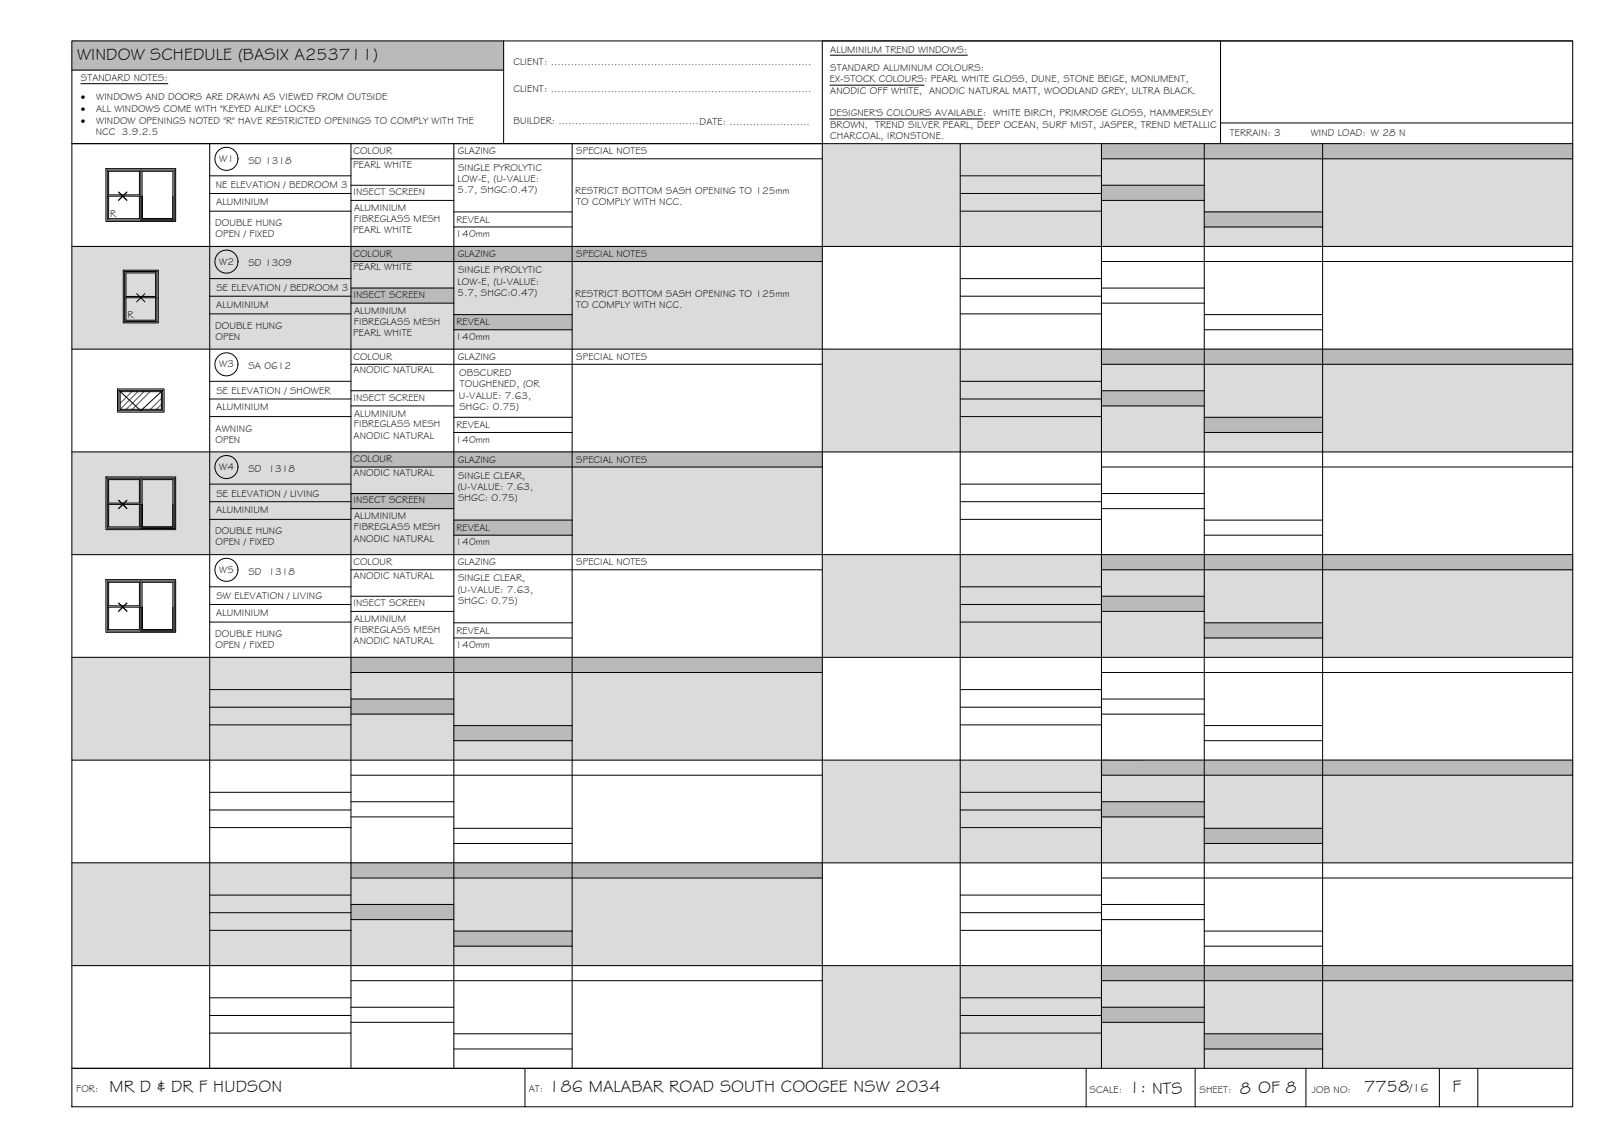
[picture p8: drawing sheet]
<svg xmlns="http://www.w3.org/2000/svg" width="420mm" height="297mm" viewBox="0 0 420 297" stroke-linecap="round" stroke-linejoin="round" font-family="sans-serif">
<!-- layer: WINDOW SCHEDULE HATCH -->
<g fill="#dbdbdb" stroke="#dbdbdb" stroke-width=".26">
<path d="M213.7 37.3l195 26.7v-26.7zM213.7 37.3l195 26.7h-195z"/>
<path d="M18.7 64l195 26.7v-26.7zM18.7 64l195 26.7h-195z"/>
<path d="M213.7 90.7l195 26.7v-26.7zM213.7 90.7l195 26.7h-195z"/>
<path d="M18.7 117.4l195 26.7v-26.7zM18.7 117.4l195 26.7h-195z"/>
<path d="M213.7 144.1l195 26.7v-26.7zM213.7 144.1l195 26.7h-195z"/>
<path d="M18.7 170.8l195 26.7v-26.7zM18.7 170.8l195 26.7h-195z"/>
<path d="M213.7 197.5l195 26.7v-26.7zM213.7 197.5l195 26.7h-195z"/>
<path d="M18.7 224.2l195 26.7v-26.7zM18.7 224.2l195 26.7h-195z"/>
<path d="M213.7 250.9l195 26.7v-26.7zM213.7 250.9l195 26.7h-195z"/>
</g>
<g fill="#bababa" stroke="#bababa" stroke-width=".26">
<path d="M18.7 10.6l112.2 7.6v-7.6zM18.7 10.6l112.2 7.6h-112.2z"/>
<path d="M286.2 37.3l122.5 4v-4zM286.2 37.3l122.5 4h-122.5z"/>
<path d="M286.2 48.1l26.7 4v-4zM286.2 48.1l26.7 4h-26.7z"/>
<path d="M312.9 55.1l30.8 3.9v-3.9zM312.9 55.1l30.8 3.9h-30.8z"/>
<path d="M91.2 64l122.5 4v-4zM91.2 64l122.5 4h-122.5z"/>
<path d="M91.2 74.9l26.7 3.9v-3.9zM91.2 74.9l26.7 3.9h-26.7z"/>
<path d="M117.9 81.8l30.8 3.9v-3.9zM117.9 81.8l30.8 3.9h-30.8z"/>
<path d="M286.2 90.7l122.5 4v-4zM286.2 90.7l122.5 4h-122.5z"/>
<path d="M286.2 101.6l26.7 3.9v-3.9zM286.2 101.6l26.7 3.9h-26.7z"/>
<path d="M312.9 108.5l30.8 3.9v-3.9zM312.9 108.5l30.8 3.9h-30.8z"/>
<path d="M91.2 117.4l122.5 4v-4zM91.2 117.4l122.5 4h-122.5z"/>
<path d="M91.2 128.3l26.7 3.9v-3.9zM91.2 128.3l26.7 3.9h-26.7z"/>
<path d="M117.9 135.2l30.8 3.9v-3.9zM117.9 135.2l30.8 3.9h-30.8z"/>
<path d="M286.2 144.1l122.5 4v-4zM286.2 144.1l122.5 4h-122.5z"/>
<path d="M286.2 155l26.7 3.9v-3.9zM286.2 155l26.7 3.9h-26.7z"/>
<path d="M312.9 161.9l30.8 3.9v-3.9zM312.9 161.9l30.8 3.9h-30.8z"/>
<path d="M91.2 170.8l122.5 4v-4zM91.2 170.8l122.5 4h-122.5z"/>
<path d="M91.2 181.6l26.7 4v-4zM91.2 181.6l26.7 4h-26.7z"/>
<path d="M117.9 188.6l30.8 3.9v-3.9zM117.9 188.6l30.8 3.9h-30.8z"/>
<path d="M286.2 197.5l122.5 4v-4zM286.2 197.5l122.5 4h-122.5z"/>
<path d="M286.2 208.4l26.7 3.9v-3.9zM286.2 208.4l26.7 3.9h-26.7z"/>
<path d="M312.9 215.3l30.8 3.9v-3.9zM312.9 215.3l30.8 3.9h-30.8z"/>
<path d="M91.2 224.2l122.5 4v-4zM91.2 224.2l122.5 4h-122.5z"/>
<path d="M91.2 235l26.7 4v-4zM91.2 235l26.7 4h-26.7z"/>
<path d="M117.9 242l30.8 3.9v-3.9zM117.9 242l30.8 3.9h-30.8z"/>
<path d="M286.2 250.9l122.5 4v-4zM286.2 250.9l122.5 4h-122.5z"/>
<path d="M286.2 261.8l26.7 3.9v-3.9zM286.2 261.8l26.7 3.9h-26.7z"/>
<path d="M312.9 268.7l30.8 3.9v-3.9zM312.9 268.7l30.8 3.9h-30.8z"/>
</g>
<!-- layer: BORDER -->
<g fill="none" stroke="#000" stroke-width=".26">
<path d="M18.7 10.6h390v277h-390zM18.7 18.2h112.2M130.9 10.6v26.7M317.1 10.6v26.7M408.7 10.6h-195v267M18.7 37.3h390M54.5 37.3v240.3M91.2 37.3v240.3M117.9 37.3v240.3M148.7 37.3v240.3M249.5 37.3v240.3M286.2 37.3v240.3"/>
<path d="M312.9 37.3v240.3M317.1 32h91.6M343.7 37.3v240.3M54.5 45.7h36.7M54.5 50.3h36.7M54.5 54.9h36.7M91.2 41.3h122.5M91.2 48.1h26.7M91.2 52.1h26.7M117.9 55.1h30.8M117.9 59h30.8M249.5 45.7h36.7"/>
<path d="M249.5 50.3h36.7M249.5 54.9h36.7M286.2 41.3h122.5M286.2 48.1h26.7M286.2 52.1h26.7M312.9 55.1h30.8M312.9 59h30.8M18.7 64h390M54.5 72.4h36.7M54.5 77h36.7M91.2 68h122.5M91.2 74.9h26.7"/>
<path d="M91.2 78.8h26.7M249.5 72.4h36.7M249.5 77h36.7M286.2 68h122.5M286.2 74.9h26.7M286.2 78.8h26.7M18.7 90.7h390M54.5 81.6h36.7M54.5 99.1h36.7M91.2 94.7h122.5M117.9 81.8h30.8M117.9 85.7h30.8"/>
<path d="M249.5 81.6h36.7M249.5 99.1h36.7M286.2 94.7h122.5M312.9 81.8h30.8M312.9 85.7h30.8M18.7 117.4h390M54.5 103.7h36.7M54.5 108.3h36.7M91.2 101.6h26.7M91.2 105.5h26.7M117.9 108.5h30.8M117.9 112.4h30.8"/>
<path d="M249.5 103.7h36.7M249.5 108.3h36.7M286.2 101.6h26.7M286.2 105.5h26.7M312.9 108.5h30.8M312.9 112.4h30.8M54.5 125.8h36.7M54.5 130.4h36.7M54.5 135h36.7M91.2 121.4h122.5M91.2 128.3h26.7M91.2 132.2h26.7"/>
<path d="M117.9 135.2h30.8M117.9 139.1h30.8M249.5 125.8h36.7M249.5 130.4h36.7M249.5 135h36.7M286.2 121.4h122.5M286.2 128.3h26.7M286.2 132.2h26.7M312.9 135.2h30.8M312.9 139.1h30.8M18.7 144.1h390M54.5 152.5h36.7"/>
<path d="M54.5 157.1h36.7M91.2 148.1h122.5M91.2 155h26.7M91.2 158.9h26.7M249.5 152.5h36.7M249.5 157.1h36.7M286.2 148.1h122.5M286.2 155h26.7M286.2 158.9h26.7M18.7 170.8h390M54.5 161.7h36.7M54.5 179.2h36.7"/>
<path d="M91.2 174.8h122.5M117.9 161.9h30.8M117.9 165.8h30.8M249.5 161.7h36.7M249.5 179.2h36.7M286.2 174.8h122.5M312.9 161.9h30.8M312.9 165.8h30.8M18.7 197.5h390M54.5 183.8h36.7M54.5 188.4h36.7M91.2 181.7h26.7"/>
<path d="M91.2 185.6h26.7M117.9 188.6h30.8M117.9 192.5h30.8M249.5 183.8h36.7M249.5 188.4h36.7M286.2 181.7h26.7M286.2 185.6h26.7M312.9 188.6h30.8M312.9 192.5h30.8M54.5 205.9h36.7M54.5 210.5h36.7M54.5 215.1h36.7"/>
<path d="M91.2 201.5h122.5M91.2 208.4h26.7M91.2 212.3h26.7M117.9 215.3h30.8M117.9 219.2h30.8M249.5 205.9h36.7M249.5 210.5h36.7M249.5 215.1h36.7M286.2 201.5h122.5M286.2 208.4h26.7M286.2 212.3h26.7M312.9 215.3h30.8"/>
<path d="M312.9 219.2h30.8M18.7 224.2h390M54.5 232.6h36.7M54.5 237.2h36.7M91.2 228.2h122.5M91.2 235h26.7M91.2 239h26.7M249.5 232.6h36.7M249.5 237.2h36.7M286.2 228.2h122.5M286.2 235h26.7M286.2 239h26.7"/>
<path d="M18.7 250.9h390M54.5 241.8h36.7M54.5 259.3h36.7M91.2 254.9h122.5M117.9 242h30.8M117.9 245.9h30.8M249.5 241.8h36.7M249.5 259.3h36.7M286.2 254.9h122.5M312.9 242h30.8M312.9 245.9h30.8M18.7 277.6h390"/>
<path d="M54.5 263.9h36.7M54.5 268.5h36.7M91.2 261.8h26.7M91.2 265.7h26.7M117.9 268.7h30.8M117.9 272.6h30.8M136.4 277.6v10M249.5 263.9h36.7M249.5 268.5h36.7M282.2 277.6v10M286.2 261.8h26.7M286.2 265.7h26.7"/>
<path d="M310.5 277.6v10M312.9 268.7h30.8M312.9 272.6h30.8M339.3 277.6v10M374 277.6v10M384 277.6v10"/>
</g>
<!-- layer: TEXT -->
<path d="M215.7 14.3h35.7M21 21.8h22.6M215.6 30.9h39.8M215.6 22.1h24.5" fill="none" stroke="#000" stroke-width=".26"/>
<!-- layer: WINDOWS -->
<g fill="none" stroke="#000" stroke-width=".26">
<path d="M27.9 44.2h17.4v13h-17.4zM27.9 51h8.7M28.2 51v5.8h8v-5.8M28.2 44.5h8v6.1h-8zM30.8 49.9l1.1 1.1 1.1-1.1M30.8 52l1.1-1 1.1 1M36.6 44.2v13h8.7M36.9 51v5.8v-12.3h8v12.3h-8h8v-5.8M32.4 70.6h8.4v13h-8.4zM32.4 77.4h8.4M32.7 70.9h7.7v6.1h-7.7zM32.7 77.4v5.8h7.7v-5.8"/>
<path d="M35.5 76.3l1.1 1.1 1-1.1M35.5 78.4l1.1-1 1 1M30.9 101.4l5.7 5.3 5.7-5.3M30.9 101.4h11.4M30.9 101.4v5.3h11.4v-5.3M31.2 101.8h10.7v4.6h-10.7zM27.9 124.3h17.4v13h-17.4zM27.9 131.1h8.7M28.2 131.1v5.8h8v-5.8M28.2 124.6h8v6.1h-8zM30.8 130l1.1 1.1 1.1-1.1M30.8 132.2l1.1-1.1 1.1 1.1"/>
<path d="M36.6 124.3v13h8.7M36.9 131.1v5.8v-12.3h8v12.3h-8h8v-5.8M27.9 151h17.4v13h-17.4zM27.9 157.8h8.7M28.2 157.8v5.8h8v-5.8M28.2 151.3h8v6.1h-8zM30.8 156.7l1.1 1.1 1.1-1.1M30.8 158.8l1.1-1 1.1 1M36.6 151v13h8.7M36.9 157.8v5.8v-12.3h8v12.3h-8h8v-5.8"/>
<circle cx="58.8" cy="41.3" r="3"/>
<circle cx="58.8" cy="68" r="3"/>
<circle cx="58.8" cy="94.7" r="3"/>
<circle cx="58.8" cy="121.4" r="3"/>
<circle cx="58.8" cy="148.1" r="3"/>
</g>
<!-- layer: NEWWORK -->
<path d="M27.5 43.8h18.1v13.7h-18.1zM32 70.2h9.1v13.7h-9.1zM30.5 101.1h12.1v6h-12.1zM27.5 123.9h18.1v13.7h-18.1zM27.5 150.6h18.1v13.7h-18.1z" fill="none" stroke="#000" stroke-width=".26"/>
<!-- layer: HATCH -->
<path d="M34.3 101.8l-3.1 3M35.8 101.8l-4.6 4.6M37.4 101.8l-4.6 4.6M39 101.8l-4.6 4.6M41.9 103.5l-2.8 2.9M41.9 105.1l-1.3 1.3" fill="none" stroke="#545454" stroke-width=".26"/>
<g font-size="4.5">
<text x="20" y="15.6">WINDOW SCHEDULE (BASIX A253711)</text>
<text x="28.5" y="283.7">MR D &amp; DR F HUDSON</text>
<text x="142.6" y="283.7">186 MALABAR ROAD SOUTH COOGEE NSW 2034</text>
<text x="293.4" y="284">1: NTS</text>
<text x="322.2" y="284.2">8 OF 8</text>
<text x="354.5" y="283.8">7758</text>
<text x="377.5" y="283.8">F</text>
</g>
<text font-size="3.2" x="366.3" y="283.8">/16</text>
<g font-size="2.6">
<text x="133.4" y="16.9">CLIENT: ..............................................................................</text>
<text x="215.7" y="13.6">ALUMINIUM TREND WINDOWS:</text>
<text x="21" y="21.1">STANDARD NOTES:</text>
<text x="215.6" y="21.4">EX-STOCK COLOURS: PEARL WHITE GLOSS, DUNE, STONE BEIGE, MONUMENT,</text>
<text x="215.7" y="18.5">STANDARD ALUMINUM COLOURS:</text>
<text x="21" y="26.1">·</text>
<text x="21" y="29.1">·</text>
<text x="25" y="29.1">ALL WINDOWS COME WITH &quot;KEYED ALIKE&quot; LOCKS</text>
<text x="25" y="26.1">WINDOWS AND DOORS ARE DRAWN AS VIEWED FROM OUTSIDE</text>
<text x="133.4" y="24">CLIENT: ..............................................................................</text>
<text x="215.7" y="24.4">ANODIC OFF WHITE, ANODIC NATURAL MATT, WOODLAND GREY, ULTRA BLACK.</text>
<text x="21" y="32.1">·</text>
<text x="24.9" y="35.1">NCC 3.9.2.5</text>
<text x="25" y="32.1">WINDOW OPENINGS NOTED &quot;R&quot; HAVE RESTRICTED OPENINGS TO COMPLY WITH THE</text>
<text x="133.4" y="32.3">BUILDER: ..........................................DATE: ........................</text>
<text x="215.6" y="30.2">DESIGNER'S COLOURS AVAILABLE: WHITE BIRCH, PRIMROSE GLOSS, HAMMERSLEY</text>
<text x="215.7" y="33.2">BROWN, TREND SILVER PEARL, DEEP OCEAN, SURF MIST, JASPER, TREND METALLIC</text>
<text x="319.6" y="35.4">TERRAIN: 3</text>
<text x="340.6" y="35.4">WIND LOAD: W 28 N</text>
<text x="91.8" y="40.1">COLOUR</text>
<text x="119" y="40.1">GLAZING</text>
<text x="149.7" y="40.1">SPECIAL NOTES</text>
<text x="215.7" y="36.1">CHARCOAL, IRONSTONE.</text>
<text x="57" y="42.1">W1</text>
<text x="64.5" y="42.6">SD 1318</text>
<text x="91.8" y="43.5">PEARL WHITE</text>
<text x="118.9" y="47.2">LOW-E, (U-VALUE:</text>
<text x="119" y="44.3">SINGLE PYROLYTIC</text>
<text x="56.1" y="49">NE ELEVATION / BEDROOM 3</text>
<text x="56.2" y="53.2">ALUMINIUM</text>
<text x="91.8" y="50.7">INSECT SCREEN</text>
<text x="118.9" y="50.2">5.7, SHGC:0.47)</text>
<text x="149.5" y="50.4">RESTRICT BOTTOM SASH OPENING TO 125mm</text>
<text x="149.7" y="53.3">TO COMPLY WITH NCC.</text>
<text x="28.6" y="56.3">R</text>
<text x="55.9" y="58.7">DOUBLE HUNG</text>
<text x="92" y="57.7">FIBREGLASS MESH</text>
<text x="92" y="54.9">ALUMINIUM</text>
<text x="118.6" y="57.9">REVEAL</text>
<text x="56" y="61.6">OPEN / FIXED</text>
<text x="91.8" y="60.7">PEARL WHITE</text>
<text x="118.4" y="61.7">140mm</text>
<text x="57" y="68.8">W2</text>
<text x="64.5" y="69.3">SD 1309</text>
<text x="91.8" y="70.2">PEARL WHITE</text>
<text x="91.8" y="66.8">COLOUR</text>
<text x="119" y="66.9">GLAZING</text>
<text x="119" y="71">SINGLE PYROLYTIC</text>
<text x="149.7" y="66.9">SPECIAL NOTES</text>
<text x="56.2" y="75.7">SE ELEVATION / BEDROOM 3</text>
<text x="91.8" y="77.4">INSECT SCREEN</text>
<text x="118.9" y="73.9">LOW-E, (U-VALUE:</text>
<text x="118.9" y="76.9">5.7, SHGC:0.47)</text>
<text x="149.5" y="77.1">RESTRICT BOTTOM SASH OPENING TO 125mm</text>
<text x="33.1" y="82.7">R</text>
<text x="56.2" y="79.9">ALUMINIUM</text>
<text x="92" y="81.6">ALUMINIUM</text>
<text x="149.7" y="80">TO COMPLY WITH NCC.</text>
<text x="55.9" y="85.5">DOUBLE HUNG</text>
<text x="56" y="88.4">OPEN</text>
<text x="91.8" y="87.4">PEARL WHITE</text>
<text x="92" y="84.4">FIBREGLASS MESH</text>
<text x="118.4" y="88.3">140mm</text>
<text x="118.6" y="84.6">REVEAL</text>
<text x="57" y="95.5">W3</text>
<text x="64.5" y="96">SA 0612</text>
<text x="91.8" y="93.5">COLOUR</text>
<text x="119" y="93.5">GLAZING</text>
<text x="149.7" y="93.5">SPECIAL NOTES</text>
<text x="91.9" y="96.9">ANODIC NATURAL</text>
<text x="119.3" y="97.7">OBSCURED</text>
<text x="119.5" y="100.6">TOUGHENED, (OR</text>
<text x="56.2" y="106.7">ALUMINIUM</text>
<text x="56.2" y="102.4">SE ELEVATION / SHOWER</text>
<text x="91.8" y="104.1">INSECT SCREEN</text>
<text x="119.2" y="103.6">U-VALUE: 7.63,</text>
<text x="119.4" y="106.5">SHGC: 0.75)</text>
<text x="56" y="112.2">AWNING</text>
<text x="92" y="111.1">FIBREGLASS MESH</text>
<text x="92" y="108.3">ALUMINIUM</text>
<text x="118.6" y="111.3">REVEAL</text>
<text x="56" y="115.1">OPEN</text>
<text x="91.9" y="114.1">ANODIC NATURAL</text>
<text x="118.4" y="115">140mm</text>
<text x="57" y="122.2">W4</text>
<text x="64.5" y="122.7">SD 1318</text>
<text x="91.8" y="120.2">COLOUR</text>
<text x="91.9" y="123.6">ANODIC NATURAL</text>
<text x="119" y="120.3">GLAZING</text>
<text x="119" y="124.4">SINGLE CLEAR,</text>
<text x="149.7" y="120.3">SPECIAL NOTES</text>
<text x="56.2" y="129.1">SE ELEVATION / LIVING</text>
<text x="91.8" y="130.8">INSECT SCREEN</text>
<text x="118.9" y="127.3">(U-VALUE: 7.63,</text>
<text x="119" y="130.3">SHGC: 0.75)</text>
<text x="56.2" y="133.3">ALUMINIUM</text>
<text x="92" y="137.8">FIBREGLASS MESH</text>
<text x="92" y="135">ALUMINIUM</text>
<text x="118.6" y="138">REVEAL</text>
<text x="55.9" y="138.8">DOUBLE HUNG</text>
<text x="56" y="141.7">OPEN / FIXED</text>
<text x="91.9" y="140.8">ANODIC NATURAL</text>
<text x="118.4" y="141.7">140mm</text>
<text x="57" y="148.9">W5</text>
<text x="64.5" y="149.3">SD 1318</text>
<text x="91.8" y="146.9">COLOUR</text>
<text x="119" y="147">GLAZING</text>
<text x="149.7" y="147">SPECIAL NOTES</text>
<text x="56.2" y="155.8">SW ELEVATION / LIVING</text>
<text x="91.9" y="150.3">ANODIC NATURAL</text>
<text x="118.9" y="154">(U-VALUE: 7.63,</text>
<text x="119" y="151.1">SINGLE CLEAR,</text>
<text x="56.2" y="160">ALUMINIUM</text>
<text x="91.8" y="157.5">INSECT SCREEN</text>
<text x="92" y="161.7">ALUMINIUM</text>
<text x="119" y="157">SHGC: 0.75)</text>
<text x="55.9" y="165.5">DOUBLE HUNG</text>
<text x="91.9" y="167.5">ANODIC NATURAL</text>
<text x="92" y="164.5">FIBREGLASS MESH</text>
<text x="118.6" y="164.6">REVEAL</text>
<text x="56" y="168.4">OPEN / FIXED</text>
<text x="118.4" y="168.4">140mm</text>
<text x="19.8" y="283.8">FOR:</text>
<text x="137.4" y="283.7">AT:</text>
<text x="283.1" y="284">SCALE:</text>
<text x="311.7" y="284">SHEET:</text>
<text x="340.9" y="284">JOB NO:</text>
</g>
</svg>
